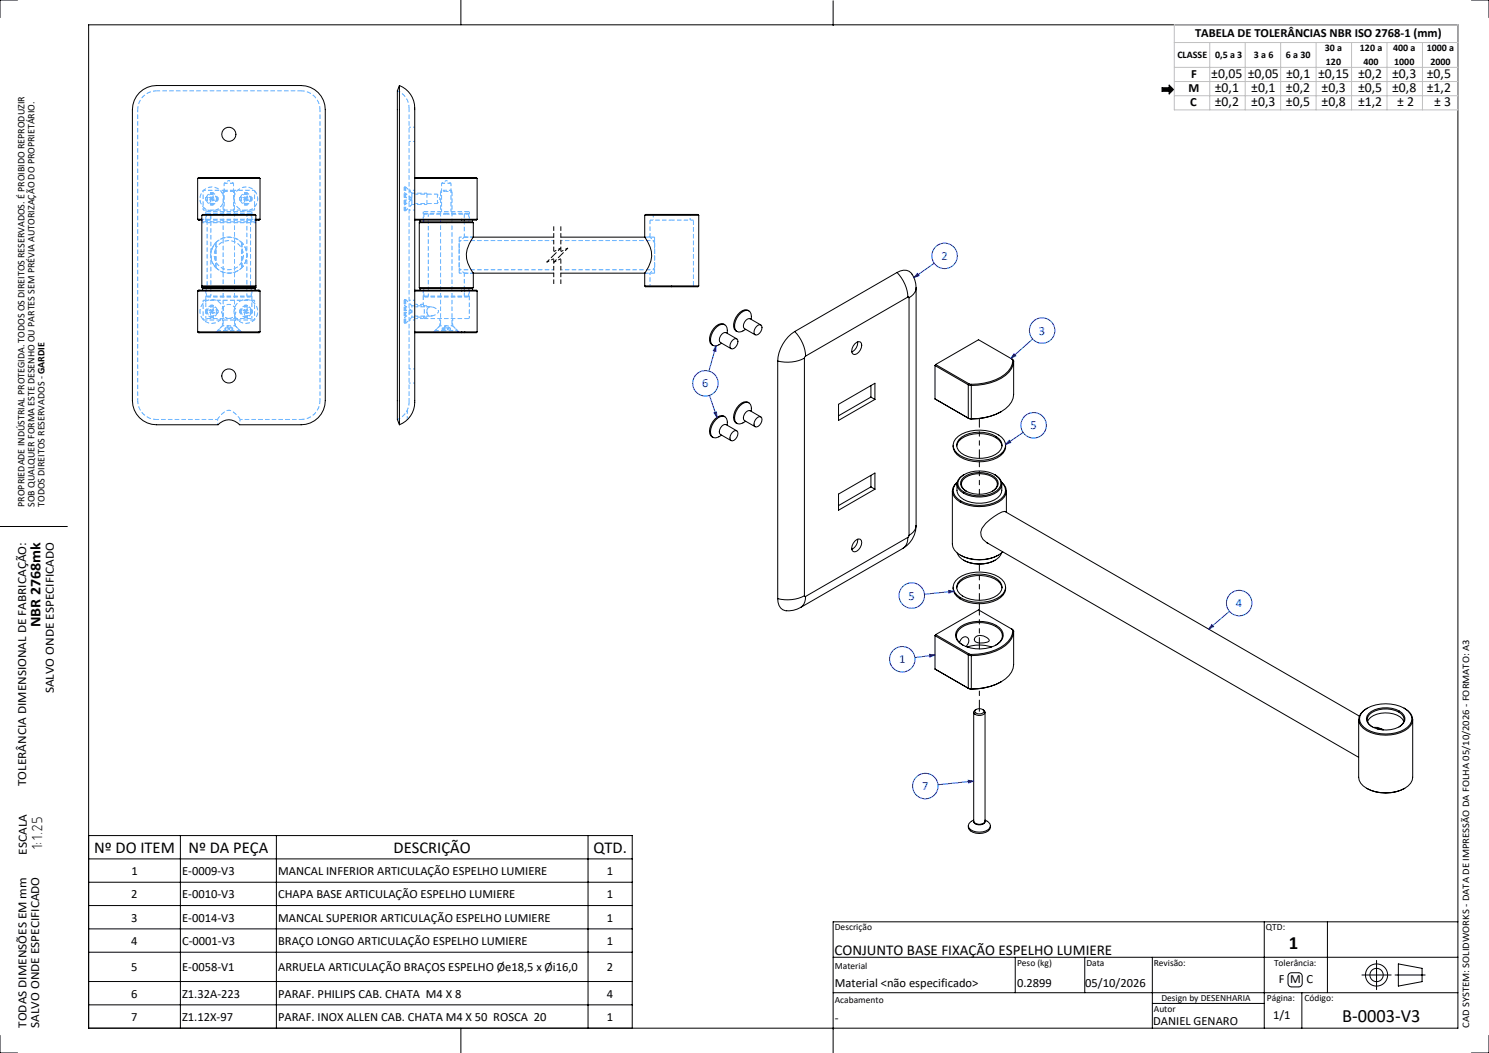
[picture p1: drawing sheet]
<svg xmlns="http://www.w3.org/2000/svg" width="420mm" height="297mm" viewBox="0 0 420 297" stroke-linecap="round" stroke-linejoin="round" font-family="sans-serif">
<path d="M114 59.4v-6.7M114.4 59.4v-6.7M60.7 70.5a4.1 4.1 0 0 1 6.9-1.3 4.1 4.1 0 0 1-1.8 6.7 4.1 4.1 0 0 1-5.3-4.5l.2-.9M183.4 62.1v4.8M64.5 89.8a2 2 0 0 1-1.8-2.8 2 2 0 0 1 3.3-.5 2 2 0 0 1-.8 3.2l-.7 .1" fill="none" stroke="#53a9ff" stroke-width=".28" stroke-dasharray="1.3 .6" stroke-dashoffset=".1" stroke-linecap="butt"/>
<g fill="none" stroke="#53a9ff" stroke-width=".28" stroke-dasharray="1.3 .6" stroke-dashoffset="-.1" stroke-linecap="butt">
<path d="M62.9 54v37.6M71 59.7h-13M124.3 54v37.6M132.4 59.7h-13M58.4 62.1v18.5M59.5 60.4v11.1M59.8 70.1a5.1 5.1 0 0 1 8.5-1.6 5.1 5.1 0 0 1-2.3 8.3 5.1 5.1 0 0 1-6.5-5.7l.3-1M71.9 62.6h-14.8M58 89.8h13M66.1 91.6v-37.6M70.7 80.6v-18.5M114 87.8v-3.3"/>
<path d="M114 91.2v-3.4M114.4 87.8v-3.3M114.4 91.2v-3.4M119.4 89.8h13M127.5 91.6v-37.6M195.6 80.6v-18.5"/>
</g>
<g fill="none" stroke="#53a9ff" stroke-width=".28" stroke-dasharray="1.3 .6" stroke-dashoffset=".3" stroke-linecap="butt">
<path d="M44.1 25.6a5.3 5.3 0 0 0-5.3 5.3M90.3 30.9a5.3 5.3 0 0 0-5.4-5.3M61.1 56.1a1.32 1.32 0 0 1-1.9 1.2 1.32 1.32 0 0 1-.4-2.1 1.32 1.32 0 0 1 2.2 .4l.1 .5M65.8 53.7h-2.5M65.9 51.7h-2.7M70.7 56.1a1.32 1.32 0 0 1-1.9 1.2 1.32 1.32 0 0 1-.4-2.1 1.32 1.32 0 0 1 2.2 .4l.1 .5M114 57.9l2.1-1.6M114 54.3l2.1 1.6M114.4 59.4l1.8-1.7M116.2 54.5l-1.8-1.8M117 57.4h6.4M123.4 57.4v-2.6"/>
<path d="M123.4 54.8h-6.4M127.2 51.7h-2.6M58.5 60.2h12.1M125.9 60.4h-6.3M130.9 77.1h2.6M131 66.9v-6.5M132.2 60.4h-6.3M133.5 66.8h-2.6M58.4 87.8a1.32 1.32 0 0 1 2-1.1 1.32 1.32 0 0 1 .1 2.2 1.32 1.32 0 0 1-2.1-.9v-.2M68 87.8a1.32 1.32 0 0 1 1.9-1.1 1.32 1.32 0 0 1 .2 2.2 1.32 1.32 0 0 1-2.1-.8v-.3M70.6 83.8h-12.1M114 89.6l2.1-1.6"/>
<path d="M114 86.1l2.1 1.6M114.4 91.2l1.8-1.8M116.2 86.2l-1.8-1.7M117 89.2h4.5M121.5 86.5h-4.5M125.4 93.2h-2.6M125.4 93.7h-2.6M131 83.5v-6.4M132 83.8h-12.2M38.8 113a5.3 5.3 0 0 0 5.3 5.3M84.9 118.3a5.3 5.3 0 0 0 5.4-5.3"/>
</g>
<g fill="none" stroke="#53a9ff" stroke-width=".28" stroke-dasharray="1.3 .6" stroke-dashoffset=".7" stroke-linecap="butt">
<path d="M57.3 53.7v5.5M58 56.5h1.4M59.4 54.3v1.4M59.4 56.5v1.4M59.4 55.7h-1.4M60.1 56.5h1.4M60.1 57.9v-1.4M60.1 55.7v-1.4M61.5 55.7h-1.4M67.6 56.5h1.4M69 55.7h-1.4M69 54.3v1.4"/>
<path d="M69 56.5v1.4M69.7 57.9v-1.4M69.7 55.7v-1.4M69.7 56.5h1.4M71.1 55.7h-1.4M71.8 59.2v-5.5M125.6 54h-1.3M127.2 53.7h-1.5M59.3 60.7v1.4M69.7 62.1v-1.4M183.4 77v3.6M184.3 60.7v1.4"/>
<path d="M194.7 62.1v-1.4M57.3 84.7v5.6M58 88.2h1.4M59.4 87.5h-1.4M59.4 86.1v1.4M59.4 88.2v1.4M60.1 87.5v-1.4M60.1 88.2h1.4M60.1 89.6v-1.4M61.5 87.5h-1.4M65.1 89.8l-1.4-.1M66.3 91.9h-3.6"/>
<path d="M67.6 88.2h1.4M69 87.5h-1.4M69 88.2v1.4M69 86.1v1.4M69.7 88.2h1.4M69.7 87.5v-1.4M69.7 89.6v-1.4M71.1 87.5h-1.4M71.8 90.3v-5.6M123.7 88a1.87 1.87 0 0 0-3.2-.9l-.1 1.2a1.03 1.03 0 0 0 1.2 .9 2.26 2.26 0 0 0 2.1-1.2M127.7 91.9h-3.6M129 93.2h-3.6"/>
<path d="M129 93.7h-3.6M61.5 119.8l-.1-1.5M67.7 118.3l-.1 1.5"/>
</g>
<g fill="none" stroke="#53a9ff" stroke-width=".28" stroke-dasharray="1.3 .6" stroke-linecap="butt">
<path d="M115.4 30.5v.4M57.3 59.2h14.5M59.4 56.5l.2-.2M59.6 55.9l-.2-.2M59.6 56.3h.3M59.6 55.9v.4M59.9 56.3l.2 .2M59.9 56.3v-.4M59.9 55.9h-.3M60.1 55.7l-.2 .2M63.3 53.7l-.4 .3M66.1 54h-3.2"/>
<path d="M66.1 54l-.3-.3M69 56.5l.2-.2M69.2 55.9v.4M69.2 56.3h.3M69.2 55.9l-.2-.2M69.5 55.9h-.3M69.5 56.3v-.4M69.5 56.3l.2 .2M69.7 55.7l-.2 .2M114 59.4h.4M114.4 52.7h-.4M116.1 55.9v.4"/>
<path d="M116.2 57.7v-3.2M120.4 57.7v-3.2M124.6 53.7l-.3 .3M127.5 54l-.3-.3M57.1 62.1v.5M57.2 62.6l-.3 .2M58 61.8l-.2 .3M58.1 62.1v.5M58.5 60.2l-.3 .2M59.1 60.5l.2 .2M59.2 60.2l.3 .2M60.8 75.4v-6.9"/>
<path d="M60.9 68.4l-.2 .2M68.3 68.5v6.9M68.5 68.8l-.2-.2M69.6 60.4l.3-.2M69.7 60.7l.3-.2M70.9 60.4h-12.7M70.9 60.4l-.3-.2M70.9 62.6v-.5M71.3 62.1l-.3-.3M71.9 62.6v-.5M72.2 62.8l-.3-.2M119.4 61.8l-.3 .3"/>
<path d="M119.5 62.1v.5M119.8 60.2l-.2 .2M120.6 60.2l.2 .2M129.5 70.1v-3.2M129.5 77v-6.9M131 60.4l.2-.2M132.2 60.4l-.2-.2M132.3 62.6v-.5M132.6 62.1l-.2-.3M183.8 72v.1M184 60.5l.3 .2M184.6 70.1v-3.2"/>
<path d="M184.6 77v-6.9M184.7 75.4v-6.9M194.7 60.7l.2-.2M57.3 90.3h14.5M57.8 81.8l.2 .3M58.1 81.4v.4M58.2 83.5h12.7M58.2 83.5l.3 .3M58.4 80.6l-.2 .3M59.4 88.2l.2-.2M59.5 83.5l-.3 .3M59.6 88h.3"/>
<path d="M59.6 87.7v.3M59.6 87.7l-.2-.2M59.9 88v-.3M59.9 87.7h-.3M59.9 88l.2 .2M60.1 87.5l-.2 .2M61.4 93.2v.5M62.5 87.8h.1M62.6 88.2l-.1-.4M62.9 91.6v.1M63.5 92.5h.4M63.9 92.5h.5"/>
<path d="M64.4 92.5h.5M64.9 92.5h.5M65.4 92.5h.1M65.5 92.5h.1M66.2 91.7l-.1-.1M67.7 93.7v-.5M69 88.2l.2-.2M69.2 88h.3M69.2 87.7l-.2-.2M69.2 87.7v.3M69.5 87.7h-.3M69.5 88v-.3"/>
<path d="M69.5 88l.2 .2M69.7 87.5l-.2 .2M69.9 83.8l-.3-.3M70.6 83.8l.3-.3M70.9 80.9l-.2-.3M70.9 81.8v-.4M71 82.1l.3-.3M71.8 84.7h-14.5M114 91.2h.4M114.4 84.5h-.4M116.1 87.7v.3M119.1 81.8l.3 .3"/>
<path d="M119.5 81.4v.4M119.6 83.5h12.6M119.6 83.5l.2 .3M120.8 83.5l-.2 .3M121.5 86.5l.3 .1M122 89.1h-.5M122.8 93.2v.5M124.3 91.6l-.1 .1M124.7 92.5h.2M124.9 92.5h.3M125.2 92.5h.5M125.7 92.5h.6"/>
<path d="M126.3 92.5h.4M126.7 92.5h.3M127.5 91.7v-.1M129 93.7v-.5M131.2 83.8l-.2-.3M132 83.8l.2-.3M132.3 81.8v-.4M132.4 82.1l.2-.3M183.4 80.6l-.3 .3M195.8 80.9l-.2-.3M115.4 113v.5"/>
</g>
<g fill="none" stroke="#53a9ff" stroke-width=".28" stroke-dasharray="1.3 .6" stroke-dashoffset=".4" stroke-linecap="butt">
<path d="M112.1 25.6a5.2 5.2 0 0 1 3.3 4.9M58 55.7v.8M59.4 57.9h.7M60.1 54.3h-.7M61.3 56.1a1.6 1.6 0 0 1-2.2 1.5 1.6 1.6 0 0 1-.5-2.6 1.6 1.6 0 0 1 2.6 .5l.1 .6M61.5 56.5v-.8M63.2 51.7v8M65.9 59.7v-8M67.6 55.7v.8M69 57.9h.7M69.7 54.3h-.7M70.9 56.1a1.6 1.6 0 0 1-2.2 1.5 1.6 1.6 0 0 1-.5-2.6 1.6 1.6 0 0 1 2.6 .5l.1 .6"/>
<path d="M71.1 56.5v-.8M116.2 57.7h4.2M120.4 54.5h-4.2M124.6 51.7v8M127.2 59.7v-8M189.5 62.1h-6.1M195.6 62.1h-6.1M58 87.5v.7M58.1 87.8a1.6 1.6 0 0 1 2.3-1.4 1.6 1.6 0 0 1 .5 2.6 1.6 1.6 0 0 1-2.6-.5l-.2-.7M59.4 89.6h.7M60.1 86.1h-.7M61.5 88.2v-.7"/>
<path d="M67.6 87.5v.7M67.7 93.2h-6.3M67.7 93.7h-6.3M67.7 87.8a1.6 1.6 0 0 1 2.3-1.4 1.6 1.6 0 0 1 .5 2.6 1.6 1.6 0 0 1-2.6-.5l-.2-.7M69 89.6h.7M69.7 86.1h-.7M71.1 88.2v-.7M116.2 89.4h4.2M117 89.8h2.4M119.4 85.8h-2.4M120.4 86.2h-4.2M115.4 113.5a5.2 5.2 0 0 1-3.3 4.8"/>
</g>
<g fill="none" stroke="#53a9ff" stroke-width=".28" stroke-dasharray="1.3 .6" stroke-dashoffset=".6" stroke-linecap="butt">
<path d="M38.8 30.9v82.1M115.4 30.9v82.1M63.1 56.1a3.4 3.4 0 0 1-4.8 3 3.4 3.4 0 0 1-.7-5.6 3.4 3.4 0 0 1 5.4 1.7l.1 .9M72.7 56.1a3.4 3.4 0 0 1-4.8 3 3.4 3.4 0 0 1-.7-5.6 3.4 3.4 0 0 1 5.4 1.7l.1 .9M56.9 61.8h15.3M59.5 72.1v11.4M60.8 75.4a5.1 5.1 0 0 1 0-6.9M68.1 75.6l.7-.9M68.3 68.5a5.1 5.1 0 0 1 0 6.9M72.2 62.8h-15.3M129.5 68.3l1.4-1.4M129.5 77h4"/>
<path d="M129.5 76.1h26.7M131.6 73l-.1-1.2M133.5 66.9h-4M156.2 67.8h-26.7M184.7 75.4l-1.3 1.6M56.4 87.8a3.4 3.4 0 0 1 4.8-3 3.4 3.4 0 0 1 .7 5.6 3.4 3.4 0 0 1-5.4-1.7l-.1-.9M58 82.1v7.7M62.7 89.8v2.1M63.5 92.5v1.2M63.7 92.5v1.2M64.4 92.5v1.2M64.5 91.9l-1 .6"/>
<path d="M64.7 92.5v1.2M65.4 92.5v1.2M65.5 92.5l-1-.6M65.6 92.5v1.2M66 87.8a3.4 3.4 0 0 1 4.8-3 3.4 3.4 0 0 1 .7 5.6 3.4 3.4 0 0 1-5.4-1.7l-.1-.9M66.3 91.9v-2.1M71 89.8v-7.7M119.4 82.1v3.8M124.1 89.8v2.1M124.7 92.5v1.2M125.2 92.5v1.2M125.5 92.5v1.2"/>
<path d="M125.9 91.9l-1 .6M126.3 92.5v1.2M126.6 92.5v1.2M126.9 92.5l-1-.6M127 92.5v1.2M127.7 91.9v-2.1M132.4 89.8v-7.7M44.1 118.3h17.3M67.7 118.3h17.2M90.3 113v-82.1"/>
</g>
<g fill="none" stroke="#53a9ff" stroke-width=".28" stroke-dasharray="1.3 .6" stroke-dashoffset=".8" stroke-linecap="butt">
<path d="M115.4 39.9h1.6M117 35.9h-1.6M58 56.5l1.6-.2M58 55.7l1.6 .2M59.4 57.9l.2-1.6M59.4 54.3l.2 1.6M60.1 54.3l-.2 1.6M60.1 57.9l-.2-1.6M61.5 56.5l-1.6-.2M61.5 55.7l-1.6 .2M64.5 50.9l-1.3 .8M65.9 51.7l-1.4-.8"/>
<path d="M67.6 56.5l1.6-.2M67.6 55.7l1.6 .2M69 54.3l.2 1.6M69 57.9l.2-1.6M69.7 54.3l-.2 1.6M69.7 57.9l-.2-1.6M71.1 56.5l-1.6-.2M71.1 55.7l-1.6 .2M115.4 53.7h1.6M115.4 59.2h1.6M123.4 57.4l.8-1.3M124.2 56.1l-.8-1.3"/>
<path d="M125.9 50.9l-1.3 .8M127.2 51.7l-1.3-.8M58.4 62.1h-1.5M69.7 72l-.3-1.6M72.2 62.1h-1.5M158.2 76.1h26.4M181.9 77.1h1.5M183.4 66.8h-1.5M184.6 67.8h-26.4M58 88.2l1.6-.2M58 87.5l1.6 .2M59.4 89.6l.2-1.6"/>
<path d="M59.4 86.1l.2 1.6M60.1 89.6l-.2-1.6M60.1 86.1l-.2 1.6M61.5 87.5l-1.6 .2M61.5 88.2l-1.6-.2M67.6 87.5l1.6 .2M67.6 88.2l1.6-.2M69 89.6l.2-1.6M69 86.1l.2 1.6M69.7 89.6l-.2-1.6M69.7 86.1l-.2 1.6M71.1 88.2l-1.6-.2"/>
<path d="M71.1 87.5l-1.6 .2M115.4 84.7h1.6M115.4 90.3h1.6M116.2 87.8v-1.6M116.2 89.4v-1.6M120.4 87.8v-1.6M120.4 89.4v-1.6M115.4 108h1.6M117 104h-1.6"/>
</g>
<g fill="none" stroke="#53a9ff" stroke-width=".28" stroke-dasharray="1.3 .6" stroke-dashoffset=".5" stroke-linecap="butt">
<path d="M58 59.7v2.1M63.3 53.7h-6M71.8 53.7h-6M114 55.7l2.1 .2M114 56.5l2.1-.2M119.4 59.7v2.1M125.7 53.7h-1.1M58.2 60.4v2.2M69.2 74l.5-2M70.9 62.6v-2.2M71 61.8v-2.1M119.6 60.4v2.2"/>
<path d="M119.8 60.2h6.1M120.8 60.4v23.1M125.9 60.2h6.1M130.9 77.1l-1.4-1.5M132.2 62.6v-2.2M132.4 61.8v-2.1M183.4 66.9l1.3 1.6M58.2 81.4v2.1M62.9 91.7l-1.5 1.5M67.7 93.2l-1.5-1.5M69.6 83.5v-23.1M70.9 83.5v-2.1"/>
<path d="M114 87.5l2.1 .2M114 88.2l2.1-.2M119.4 89.8a6.5 6.5 0 0 0 0-3.9M119.6 81.4v2.1M124.2 91.7l-1.4 1.5M129 93.2l-1.5-1.5M132.2 83.5v-2.1"/>
</g>
<path d="M61 68.3v7.3M68.1 75.6v-7.3M129.5 68.3v7.3" fill="none" stroke="#53a9ff" stroke-width=".28" stroke-dasharray="1.3 .6" stroke-dashoffset="-.2" stroke-linecap="butt"/>
<path d="M84.9 25.6h-40.8M60.8 75.4a5.1 5.1 0 0 0 7.5 0M68.3 68.5a5.1 5.1 0 0 0-7.5 0M70.7 62.1h-12.3M181.9 77h2.7M184.6 66.9h-2.7M62.7 91.9l-1.9 1.9M68.3 93.8l-2-1.9M124.1 91.9l-2 1.9M129.6 93.8l-1.9-1.9M67.7 118.3a5.1 5.1 0 0 0-3.2-2.6 4.5 4.5 0 0 0-3.1 2.6M114.9 118.4v-2.7" fill="none" stroke="#53a9ff" stroke-width=".28" stroke-dasharray="1.3 .6" stroke-dashoffset=".2" stroke-linecap="butt"/>
<g fill="none" stroke="#000" stroke-width=".28">
<path d="M5 0h-5v5M25 7h386.2v283h-386.2zM130 0v7M235 .2v7M415 0h5v5M39.3 26.1a6.8 6.8 0 0 1 4.8-2h40.8a6.8 6.8 0 0 1 6.8 6.8v82.1a6.8 6.8 0 0 1-6.8 6.8h-17.3a4 4 0 0 0-6.1 0h-17.4a6.8 6.8 0 0 1-6.8-6.8v-82.1a6.8 6.8 0 0 1 2-4.8zM112.7 24.1v95.7M112.7 24.1a7.1 7.1 0 0 1 4.3 6.8v82.1a7.1 7.1 0 0 1-4.3 6.8M112.7 24.1l-.6 1.5v92.7l.6 1.5M327.8 24.8h2v-.8l1.2 1.3-1.2 1.2v-.7h-2zM55.7 50.3h17.6M55.7 50.3l.3-.2h17.1l.2 .2"/>
<path d="M55.7 50.3v11.5M73.3 50.3v11.5M117 50.3h17.6M117 50.1h17.3l.3 .2M134.6 50.3v11.5M55.7 61.8h1.2M55.7 61.8l.3 .3h.9M56.9 60.7h15.3M56.9 60.7l.3-.2h14.7l.3 .2M56.9 60.7v20.4M72.2 61.8h1.1M72.2 60.7v20.4"/>
<path d="M73.3 61.8l-.2 .3h-.9M117 61.8h17.6M118.3 62.8h15.2M118.3 62.8v18.3M118.5 62.1v.5h14.8M118.5 62.6l-.2 .2M133.3 62.6l.2 .2M133.3 62.1v.5M133.5 66.9h22.7M133.5 62.8v4a7.6 7.6 0 0 0 0 10.3v-.1M134.6 61.8l-.3 .3h-17.3M156.2 77h-22.7v4.1"/>
<path d="M158.2 66.9h23.7M158.2 77h23.7M181.9 60.7h15.2M181.9 60.7l.2-.2h14.8l.2 .2M181.9 60.7v6.2M181.9 77.1v3.5M181.9 66.9a7.6 7.6 0 0 1 0 10.2M197.1 60.7v19.9M253 76.9a10.7 10.7 0 0 1 3.1 6.9M253 76.9a2.89 2.89 0 0 1 4.2 .4M253 76.9l-28.8 16.6M257.2 77.3a6.7 6.7 0 0 1 1.2 3.9"/>
<path d="M55.7 82.1h17.6M55.7 93.6h17.6M55.7 82.1l.3-.3h17.1l.2 .3M55.7 93.6l.3 .2h17.1l.2-.2M55.7 82.1v11.5M56.9 81.1h15.3M56.9 80.6h15.3l-.3 .3h-14.7zM56.9 81.1l.3 .3M71.9 81.4h-14.8v.4M71.9 81.4v.4M72.2 81.1l-.3 .3M73.3 82.1v11.5"/>
<path d="M117 82.1h17.6M117 93.6h17.6M117 81.8h17.3l.3 .3M118.3 81.1h15.2M118.3 81.1l.2 .3M133.3 81.4h-14.8v.4M133.3 81.4v.4M133.5 81.1l-.2 .3M134.6 93.6l-.3 .2h-17.3M134.6 82.1v11.5M181.9 80.6h15.2M181.9 80.6l.2 .3h14.8l.2-.3"/>
<path d="M204.5 91.6a1.78 1.78 0 0 0-2.5 .4 4.6 4.6 0 0 0-1.6 4.8l.7 .6M205.2 94a1.88 1.88 0 0 0-1.6-2.5 4.6 4.6 0 0 0-3 5.4 1.44 1.44 0 0 0 2.2 .4l.8-.5M206.6 96l.4-.3 .8-.1a1.85 1.85 0 0 1-1.6 2.7 1.6 1.6 0 0 1 .4-2.3zM207.8 95.6l-3-1.8a1.85 1.85 0 0 0-1.6 2.8l3 1.7M211.2 87.7a1.78 1.78 0 0 0-2.4 .4 4.6 4.6 0 0 0-1.7 4.8l.8 .6M211.9 90.1a1.88 1.88 0 0 0-1.5-2.6 4.6 4.6 0 0 0-3 5.5 1.44 1.44 0 0 0 2.2 .3l.7-.4M213.4 92.1l.8-.5 .4 .1a1.85 1.85 0 0 1-1.6 2.7 1.6 1.6 0 0 1 .4-2.3zM214.6 91.7l-3-1.8a1.85 1.85 0 0 0-1.6 2.8l3 1.7M224.2 93.5a10.6 10.6 0 0 0-4.8 8.3M224.2 93.5a10.7 10.7 0 0 1 3 6.9M241.1 97l.6-.5 1-.1a2.31 2.31 0 0 1-2 3.5 2 2 0 0 1 .4-2.9zM241.9 96.4a2.96 2.96 0 0 1-1.6 2.9"/>
<path d="M256.1 83.8l.3 .2M256.1 83.8l-28.9 16.6M256.4 84v67M258.4 81.2v.1a3.4 3.4 0 0 1-2 2.7M258.4 81.2v67M204.5 117.5a1.95 1.95 0 0 0-2.9 .7 4.1 4.1 0 0 0-1.1 4.8l.6 .4M205.2 120a2.18 2.18 0 0 0-1.2-2.6 4.3 4.3 0 0 0-3.2 5.7 2 2 0 0 0 2.8-.4M211.2 113.6a1.95 1.95 0 0 0-2.8 .7 4.1 4.1 0 0 0-1.1 4.7l.6 .4M211.9 116.1a2.18 2.18 0 0 0-1.1-2.6 4.3 4.3 0 0 0-3.2 5.7 2 2 0 0 0 2.7-.4M213.4 118l.8-.5 .4 .1a1.85 1.85 0 0 1-1.6 2.8 1.6 1.6 0 0 1 .4-2.4zM214.6 117.6l-3-1.7a1.85 1.85 0 0 0-1.6 2.7l3 1.8M219.4 101.8v67.1"/>
<path d="M226.9 101a10.7 10.7 0 0 1-7.5 .8M226.9 101v67M227.2 100.4l-.3 .6M236.5 114l10.3-5.9v4.6l-10.3 5.9zM245.7 112l1.1 .7M245.7 112l-9.2 5.3M245.7 108.8v3.2M263.7 103.1v9.4l9.6 5.5 .7 .2M263.7 103.1l9.4 5.4M263.9 102.8l9.4 5.4M263.9 102.8l-.2 .3M273.1 108.5l.9 .2"/>
<path d="M273.1 108.5v9.4l.9 .2M273.3 108.2l.7 .2M273.3 108.2l-.2 .3M274 108.4v.3M274 108.7v9.4M274 118.1v.1M282.4 116.1l-.2 .1a16.6 16.6 0 0 1-8.2 2M285.4 101.2l.3 .4M285.7 101.6a6.7 6.7 0 0 1-4.9 5.5 18.1 18.1 0 0 1-6.8 1.3M285.7 101.6l.2 .2M285.9 101.8a6.8 6.8 0 0 1-4.9 5.6 18.5 18.5 0 0 1-7 1.3M285.9 101.8v9.4a6.8 6.8 0 0 1-4.9 5.6 18.5 18.5 0 0 1-7 1.3"/>
<path d="M285.9 101.8l-.3-.5-9.6-5.5-12.1 7M206.6 121.9l.4-.3 .8-.1a1.85 1.85 0 0 1-1.6 2.8 1.6 1.6 0 0 1 .4-2.4zM207.8 121.5l-3-1.7a1.85 1.85 0 0 0-1.6 2.8l3 1.7M236.5 139.4l10.3-6v4.6l-10.3 5.9zM245.7 134.1v3.2M245.7 137.3l1.1 .7M245.7 137.3l-9.2 5.3M268.6 138.5v15a5.2 5.2 0 0 0 4.7 4 10.7 10.7 0 0 0 9.6-1.8M268.9 125.6a3.9 3.9 0 0 0 3 3.8 11.3 11.3 0 0 0 10.3-.9 3.2 3.2 0 0 0 1.5-2.9M269.5 123.8a10.4 10.4 0 0 1 11.1-1.7 4.2 4.2 0 0 1 3 3.7 5.4 5.4 0 0 1-4.8 3.8 9.6 9.6 0 0 1-9.5-2.6 2.67 2.67 0 0 1 .2-3.2zM269.9 125.8a5 5 0 0 1 4.7-3.4 8.8 8.8 0 0 1 7.2 1.7l.6 .8 .2 .9M269.9 136.5a3.9 3.9 0 0 0 2.9 4.9 8.9 8.9 0 0 0 9.3-1.7l.5-1.4v-1.8"/>
<path d="M270 136a2.85 2.85 0 0 0 .1 4.7 10.9 10.9 0 0 0 12.3 0 2.85 2.85 0 0 0 .1-4.7M270 136a3 3 0 0 0-.1 4.9 11.2 11.2 0 0 0 12.7 0 2.98 2.98 0 0 0-.1-4.9M270.5 124a9.1 9.1 0 0 1 11.3-.3 2.64 2.64 0 0 1-1 4.5 9.7 9.7 0 0 1-9.7-.4 2.52 2.52 0 0 1-.6-3.8zM271 134.6a8.7 8.7 0 0 1 10.7 .2 2.6 2.6 0 0 1-1.4 4.2 9.1 9.1 0 0 1-9.2-.8 2.33 2.33 0 0 1-.1-3.6zM271.9 134.6a7.7 7.7 0 0 1 9.2 .4 2.12 2.12 0 0 1-.9 3.4 7.9 7.9 0 0 1-8.5-.4 2.07 2.07 0 0 1 .2-3.4zM272 133.9a2.79 2.79 0 0 0-2 2.5 2.79 2.79 0 0 0 1.8 2.7 9.6 9.6 0 0 0 9.6-.4 2.71 2.71 0 0 0 1.1-2.7 2.71 2.71 0 0 0-1.9-2.1M272.6 138.6a2.11 2.11 0 0 1-1.4-1.9 2.11 2.11 0 0 1 1.1-2 7.5 7.5 0 0 1 8.3 .3 2.1 2.1 0 0 1-.7 3.6M283.9 138.5v6M0 148.5h19M241.1 152.6l.6-.4 1-.1a2.31 2.31 0 0 1-2 3.5 2 2 0 0 1 .4-3zM241.9 152.1a2.96 2.96 0 0 1-1.6 2.8M254.7 154.7l-28.9 16.6"/>
<path d="M256.1 151.6a3.3 3.3 0 0 1-1.4 3.1M256.1 151.6l-28.9 16.6M256.4 151l-.3 .6M258.4 148.2a7.5 7.5 0 0 1-3.7 6.5M258.4 148.2v.2a3.4 3.4 0 0 1-2 2.6M270 156a5.2 5.2 0 0 0 4.7 3 8.7 8.7 0 0 0 7.1-1.8l.7-1.2M270.9 156.6a11.5 11.5 0 0 0 10.7 0M271.8 158a9.4 9.4 0 0 0 8.9 0M278.3 153l104.9 60.6M283.5 144.3l99.9 57.7M283.5 144.3l-.1-.1a12.7 12.7 0 0 0-6.4 4.8 3 3 0 0 0 1.7 4.2M219.4 168.9a2.89 2.89 0 0 0 2.5 3.4"/>
<path d="M225.8 171.3a6.7 6.7 0 0 1-3.9 1M226.9 168a10.7 10.7 0 0 1-7.5 .9M226.9 168l.3 .2M227.2 168.2a3.3 3.3 0 0 1-1.4 3.1M263.7 179.3v9.4l9.6 5.5 .7 .2M263.7 179.3l9.4 5.4M263.9 179l9.4 5.4M263.9 179l-.2 .3M268.9 165.6a3.9 3.9 0 0 0 3 3.9 11.3 11.3 0 0 0 10.3-1 3.2 3.2 0 0 0 1.5-2.9M269.5 163.8a10.4 10.4 0 0 1 11.1-1.6 4.2 4.2 0 0 1 3 3.6 5.4 5.4 0 0 1-4.8 3.8 9.6 9.6 0 0 1-9.5-2.5 2.67 2.67 0 0 1 .2-3.3zM269.9 165.8a4.5 4.5 0 0 1 4.1-3.2 8.9 8.9 0 0 1 8.1 1.9l.5 1.3M270.2 177.4a9.7 9.7 0 0 1 11.7-.4 2.69 2.69 0 0 1-.4 4.6 10.1 10.1 0 0 1-10.9-.3 2.59 2.59 0 0 1-.4-3.9z"/>
<path d="M270.8 163.7a9.4 9.4 0 0 1 10.6-.3 2.57 2.57 0 0 1-.1 4.5 9.4 9.4 0 0 1-10.6-.4 2.44 2.44 0 0 1 .1-3.8zM275.1 179.8a2.44 2.44 0 0 1 3.9 1 4 4 0 0 1-4 .1 .82 .82 0 0 1 .1-1.1zM285.4 177.4l.3 .4M285.7 177.8a6.7 6.7 0 0 1-4.9 5.5 18.1 18.1 0 0 1-6.8 1.3M285.7 177.8l.2 .2M285.9 178a6.8 6.8 0 0 1-4.9 5.6 18.5 18.5 0 0 1-7 1.3M285.9 178v9.4a6.8 6.8 0 0 1-4.9 5.6 18.5 18.5 0 0 1-7 1.3M285.9 178l-.3-.5-9.6-5.5-12.1 7M270.7 181.2a1.63 1.63 0 0 1 2.1-1.4 1.74 1.74 0 0 1-.3 2.5M271.7 182a2.75 2.75 0 0 1-1.9-2.4 2.75 2.75 0 0 1 1.4-2.6 9.7 9.7 0 0 1 10.5 .3 2.69 2.69 0 0 1-.9 4.7M272.8 182.5a10.7 10.7 0 0 1 6.9 0M273.1 184.7l.9 .2"/>
<path d="M273.1 184.7v9.4l.9 .2M273.3 184.4l.7 .2M273.3 184.4l-.2 .3M274 184.6v.3M274 184.9v9.4M274 194.3v.1M282.4 192.3l-.2 .1a16.6 16.6 0 0 1-8.2 2M385.6 199.8a3.4 3.4 0 0 0-1.8 4.8 10.4 10.4 0 0 0 11.3 2 4.7 4.7 0 0 0 3.4-3.6 3.9 3.9 0 0 0-2.4-3.2M274.7 200.9v30.7a1.84 1.84 0 0 0 3.2 0v-30.7M275.2 200.2a1.51 1.51 0 0 1 2.3 .5 1.46 1.46 0 0 1-2.5-.2zM275.3 200.1a.79 .79 0 0 0-.3 1.3 2.09 2.09 0 0 0 2.8-.4v-.3l-.6-.6M383.2 203v16.2a3.8 3.8 0 0 0 2.3 3.1"/>
<path d="M384.7 200.4a10.9 10.9 0 0 1 12.3 0 2.87 2.87 0 0 1 0 4.7 10.9 10.9 0 0 1-12.3 0 2.87 2.87 0 0 1 0-4.7zM385.7 203.5a5.1 5.1 0 0 1 5-2.4 5.4 5.4 0 0 1 5.3 2.4M386.1 201.3a7.8 7.8 0 0 1 9.4-.2 2.32 2.32 0 0 1-1 4 7.8 7.8 0 0 1-8.6-1 2.01 2.01 0 0 1 .2-2.8zM387.1 205a2.21 2.21 0 0 1-1.4-2 2.21 2.21 0 0 1 1.3-2 7.7 7.7 0 0 1 8.3 .4 2.14 2.14 0 0 1-.7 3.6M387.5 205.1l1.1 .1 1.5 .7M388.5 205.6l.6-.1 1 .4M389.9 205.7l.1 .1M398.5 203v16.2a5.2 5.2 0 0 1-4.7 4.1 12 12 0 0 1-8.3-1M25 235.7h153.3v54.3M50.9 235.7v54.3M78 235.7v54.3M165.9 235.7v54.3"/>
<path d="M273.1 232.9a1.66 1.66 0 0 0 1.3 1.8 4.3 4.3 0 0 0 4.8-.8l.2-1M274.7 231.3a1.89 1.89 0 0 0-1.4 2.2 4.2 4.2 0 0 0 5.9 0 1.36 1.36 0 0 0-.7-1.9l-.6-.3M274.7 231.5l-.1 .1a1.8 1.8 0 0 0 3 .6l.3-.7M385.5 222.3a11.5 11.5 0 0 0 10.7 0M25 242.3h153.3M25 248.8h153.3M25 255.4h153.3M25 262h153.3M25 268.6h153.3M25 276.8h153.3M235 270h176.2M286.4 270v10"/>
<path d="M306 270v10M325 270v20M356.6 260v30M363.7 274.6l.5-.2h2.1l.8 .3 .2 .5v2.2l-.3 .7-.5 .3h-2.2l-.7-.4-.3-.5v-2.1zM374.4 260v20M384.2 275h8.2M388.3 270.9v8.2M393.5 275h8.5M394.4 271.9l6.7 1.2v3.8l-6.7 1.2zM411.2 260h-176.2v37.1M0 292v5h5M25 283.4h153.3"/>
<path d="M130 290v7M235 280h176.2M325 283h31.6M367.2 280v10M420 292v5h-5"/>
<circle cx="64.5" cy="37.9" r="2"/>
<circle cx="64.5" cy="106" r="2"/>
<circle cx="388.3" cy="275" r="3.1"/>
<circle cx="388.3" cy="275" r="1.88"/>
</g>
<path d="M127.5 54h-1.9" fill="none" stroke="#53a9ff" stroke-width=".28" stroke-dasharray="1.3 .6" stroke-dashoffset=".9" stroke-linecap="butt"/>
<path d="M274.7 231.6l.4 .7M275.1 232.3a1.91 1.91 0 0 0 2.8-.7" fill="none" stroke="#000" stroke-width=".28" stroke-dasharray="6.3 1.3 1.3 1.3 1.3 1.3"/>
<path d="M276.3 183v-12.7M276.3 200.6v-6.4" fill="none" stroke="#000" stroke-width=".28" stroke-dasharray="6.3 1.3 1.3 1.3 1.3 1.3" stroke-dashoffset="3.2"/>
<path d="M276.3 169.3v-10.2" fill="none" stroke="#000" stroke-width=".28" stroke-dasharray="6.3 1.3 1.3 1.3 1.3 1.3" stroke-dashoffset="4.4"/>
<path d="M276.3 139.4v-9.1" fill="none" stroke="#000" stroke-width=".28" stroke-dasharray="6.3 1.3 1.3 1.3 1.3 1.3" stroke-dashoffset="4.9"/>
<path d="M276.3 129.3v-11.2" fill="none" stroke="#000" stroke-width=".28" stroke-dasharray="6.3 1.3 1.3 1.3 1.3 1.3" stroke-dashoffset="3.9"/>
<path d="M156.2 63.7v7.3M156.2 73v7.2M158.2 63.7v7.3M158.2 73v7.2" fill="none" stroke="#000" stroke-width=".28" stroke-dasharray="1.3 .6" stroke-dashoffset="-.1" stroke-linecap="butt"/>
<path d="M154.2 74l2-1M156.2 71l2-1M156.2 74l2-1M158.2 71l2-1" fill="none" stroke="#000" stroke-width=".28" stroke-dasharray="1.3 .6" stroke-dashoffset=".5" stroke-linecap="butt"/>
<path d="M156.2 72l-2 2M158.2 70l-2 2M158.2 72l-2 2M160.2 70l-2 2" fill="none" stroke="#000" stroke-width=".28" stroke-dasharray="1.3 .6" stroke-dashoffset=".2" stroke-linecap="butt"/>
<path d="M331.2 12h80M331.2 7h80v24h-80zM331.2 19h80M341.2 12v19M351.2 12v19M361.2 12v19M371.2 12v19M381.2 12v19M391.2 12v19M401.2 12v19M331.2 23h80M331.2 27h80" fill="none" stroke="#c0c0c0" stroke-width=".28"/>
<path d="M327.8 24.8h2v-.8l1.2 1.3-1.2 1.2v-.7h-2z" fill-rule="evenodd" fill="#000"/>
<g fill="none" stroke="#00f" stroke-width=".28">
<path d="M258.8 77.1l.4 .6-1.4 .6zM263.5 74.2l-5.7 4.1M202 97.6l-2 7.1M202 97.6l-.1 1.5-.7-.2zM286 99.8l.5 .6-1.4 .7zM291.3 95.6l-6.2 5.5M200.1 111.5l2.1 6.2M201.4 116.4l.7-.2 .1 1.5zM284.7 124.2l.4 .6-1.5 .6zM288.6 122l-5 3.4M267.6 166.5l1.5 .3-1.4 .5zM269.1 166.8l-8.3 .8"/>
<path d="M341.8 176.2l.5 .6-1.4 .6zM346.8 172.4l-5.9 5M262.2 184.6l1.5 .1-1.4 .6zM263.7 184.7l-5.6 .8M273.1 220.1l1.6 .2-1.5 .5zM274.7 220.3l-10.1 1"/>
<circle cx="266.4" cy="72.2" r="3.6"/>
<circle cx="294" cy="93.2" r="3.6"/>
<circle cx="199" cy="108.1" r="3.6"/>
<circle cx="291.6" cy="120" r="3.6"/>
<circle cx="257.2" cy="168" r="3.6"/>
<circle cx="349.5" cy="170.1" r="3.6"/>
<circle cx="254.5" cy="185.9" r="3.6"/>
<circle cx="261" cy="221.7" r="3.6"/>
</g>
<path d="M258.8 77.1l.4 .6-1.4 .6zM286 99.8l.5 .6-1.4 .7zM284.7 124.2l.4 .6-1.5 .6zM341.8 176.2l.5 .5-1.4 .7zM267.6 166.5l1.5 .3-1.4 .5zM262.2 184.6l1.5 .1-1.4 .6zM273.1 220.1l1.6 .2-1.5 .5zM202 97.6l-.1 1.5-.7-.2zM201.4 116.4l.7-.2 .1 1.5z" fill="#00f"/>
<g font-size="5.3">
<text x="363.5" y="267.6">1</text>
<text x="378.6" y="288.1">B-0003-V3</text>
</g>
<g font-size="4.7">
<text x="26.6" y="240.6">Nº DO ITEM</text>
<text x="53.1" y="240.6">Nº DA PEÇA</text>
<text x="111" y="240.6">DESCRIÇÃO</text>
<text x="167.4" y="240.6">QTD.</text>
</g>
<text font-size="4.3" x="12" y="239.8" transform="rotate(-90 12 239.8)">1:1.25</text>
<g font-size="4.2">
<text x="11.5" y="176.9" transform="rotate(-90 11.5 176.9)">NBR 2768mk</text>
<text x="235.4" y="269.3">CONJUNTO BASE FIXAÇÃO ESPELHO LUMIERE</text>
</g>
<g font-size="3.9">
<text x="341.7" y="22">±0,05</text>
<text x="352" y="21.9">±0,05</text>
<text x="362.8" y="21.9">±0,1</text>
<text x="371.8" y="21.9">±0,15</text>
<text x="383.1" y="21.9">±0,2</text>
<text x="392.7" y="21.9">±0,3</text>
<text x="402.4" y="21.9">±0,5</text>
<text x="342.6" y="25.9">±0,1</text>
<text x="352.9" y="25.9">±0,1</text>
<text x="362.7" y="25.9">±0,2</text>
<text x="372.8" y="25.9">±0,3</text>
<text x="383.1" y="25.9">±0,5</text>
<text x="392.7" y="25.9">±0,8</text>
<text x="402.4" y="25.9">±1,2</text>
<text x="342.6" y="30">±0,2</text>
<text x="352.9" y="30">±0,3</text>
<text x="362.7" y="30">±0,5</text>
<text x="372.8" y="30">±0,8</text>
<text x="383.1" y="30">±1,2</text>
<text x="394.1" y="30">± 2</text>
<text x="404.5" y="30">± 3</text>
</g>
<g font-size="3.5">
<text x="337.1" y="10.6">TABELA DE TOLERÂNCIAS NBR ISO 2768-1 (mm)</text>
<text x="336" y="22">F</text>
<text x="335.2" y="25.9">M</text>
<text x="335.7" y="30">C</text>
<text x="15.2" y="195.6" transform="rotate(-90 15.2 195.6)">SALVO ONDE ESPECIFICADO</text>
<text x="7.4" y="221.7" transform="rotate(-90 7.4 221.7)">TOLERÂNCIA DIMENSIONAL DE FABRICAÇÃO:</text>
<text x="7.6" y="241" transform="rotate(-90 7.6 241)">ESCALA</text>
<text x="37" y="246.8">1</text>
<text x="51.4" y="246.8">E-0009-V3</text>
<text x="78.5" y="246.8">MANCAL INFERIOR ARTICULAÇÃO ESPELHO LUMIERE</text>
<text x="171.2" y="246.8">1</text>
<text x="37" y="253.4">2</text>
<text x="51.4" y="253.4">E-0010-V3</text>
<text x="78.5" y="253.4">CHAPA BASE ARTICULAÇÃO ESPELHO LUMIERE</text>
<text x="171.2" y="253.4">1</text>
<text x="37" y="260">3</text>
<text x="51.4" y="260">E-0014-V3</text>
<text x="78.4" y="260">MANCAL SUPERIOR ARTICULAÇÃO ESPELHO LUMIERE</text>
<text x="171.2" y="260">1</text>
<text x="37" y="266.6">4</text>
<text x="51.4" y="266.6">C-0001-V3</text>
<text x="78.4" y="266.6">BRAÇO LONGO ARTICULAÇÃO ESPELHO LUMIERE</text>
<text x="171.2" y="266.6">1</text>
<text x="37" y="274">5</text>
<text x="51.4" y="274">E-0058-V1</text>
<text x="78.4" y="274">ARRUELA ARTICULAÇÃO BRAÇOS ESPELHO Øe18,5 x Øi16,0</text>
<text x="171.2" y="274">2</text>
<text x="37" y="281.4">6</text>
<text x="51.4" y="281.4">Z1.32A-223</text>
<text x="78.4" y="281.4">PARAF. PHILIPS CAB. CHATA M4 X 8</text>
<text x="171.2" y="281.4">4</text>
<text x="235.5" y="278.3">Material &lt;não especificado&gt;</text>
<text x="286.9" y="278.5">0.2899</text>
<text x="306.1" y="278.5">05/10/2026</text>
<text x="360.7" y="277.4">F M C</text>
<text x="37" y="288">7</text>
<text x="51.4" y="288">Z1.12X-97</text>
<text x="78.4" y="288">PARAF. INOX ALLEN CAB. CHATA M4 X 50 ROSCA 20</text>
<text x="171.2" y="288">1</text>
<text x="359.1" y="287.5">1/1</text>
<text x="7.5" y="289.9" transform="rotate(-90 7.5 289.9)">TODAS DIMENSÕES EM mm</text>
<text x="11" y="289.9" transform="rotate(-90 11 289.9)">SALVO ONDE ESPECIFICADO</text>
<text x="235.5" y="288.4">-</text>
<text x="325.3" y="289.1">DANIEL GENARO</text>
</g>
<g font-size="3.5" fill="#00f">
<text x="265.5" y="73.3">2</text>
<text x="293.1" y="94.4">3</text>
<text x="198.1" y="109.3">6</text>
<text x="290.7" y="121.1">5</text>
<text x="256.3" y="169.1">5</text>
<text x="348.6" y="171.3">4</text>
<text x="253.6" y="187.1">1</text>
<text x="260.1" y="222.9">7</text>
</g>
<g font-size="2.8">
<text x="332.1" y="16.5">CLASSE</text>
<text x="342.7" y="16.5">0,5 a 3</text>
<text x="353.7" y="16.5">3 a 6</text>
<text x="362.7" y="16.5">6 a 30</text>
<text x="373.7" y="14.4">30 a</text>
<text x="383.6" y="14.4">120 a</text>
<text x="392.9" y="14.4">400 a</text>
<text x="402.4" y="14.4">1000 a</text>
<text x="374" y="18.3">120</text>
<text x="384.6" y="18.3">400</text>
<text x="393.2" y="18.3">1000</text>
<text x="403.5" y="18.3">2000</text>
<text x="6.9" y="143" transform="rotate(-90 6.9 143)">PROPRIEDADE INDÚSTRIAL PROTEGIDA. TODOS OS DIREITOS RESERVADOS. É PROIBIDO REPRODUZIR</text>
<text x="9.7" y="143" transform="rotate(-90 9.7 143)">SOB QUALQUER FORMA ESTE DESENHO OU PARTES SEM PRÉVIA AUTORIZAÇÃO DO PROPRIETÁRIO.</text>
<text x="12.5" y="143" transform="rotate(-90 12.5 143)">TODOS DIREITOS RESERVADOS - GARDIE</text>
<text x="414.4" y="289.9" transform="rotate(-90 414.4 289.9)">CAD SYSTEM: SOLIDWORKS - DATA DE IMPRESSÃO DA FOLHA 05/10/2026 - FORMATO: A3</text>
</g>
<g font-size="2.7">
<text x="235.5" y="262.3">Descrição</text>
<text x="357.1" y="262.3">QTD:</text>
<text x="235.5" y="273.2">Material</text>
<text x="286.9" y="272.3">Peso (kg)</text>
<text x="306.4" y="272.3">Data</text>
<text x="325.5" y="272.4">Revisão:</text>
<text x="359.4" y="272.4">Tolerância:</text>
<text x="235.5" y="282.8">Acabamento</text>
<text x="325.5" y="285.5">Autor</text>
<text x="327.6" y="282.3">Design by DESENHARIA</text>
<text x="357.4" y="282.3">Página:</text>
<text x="368" y="282.3">Código:</text>
</g>
</svg>
